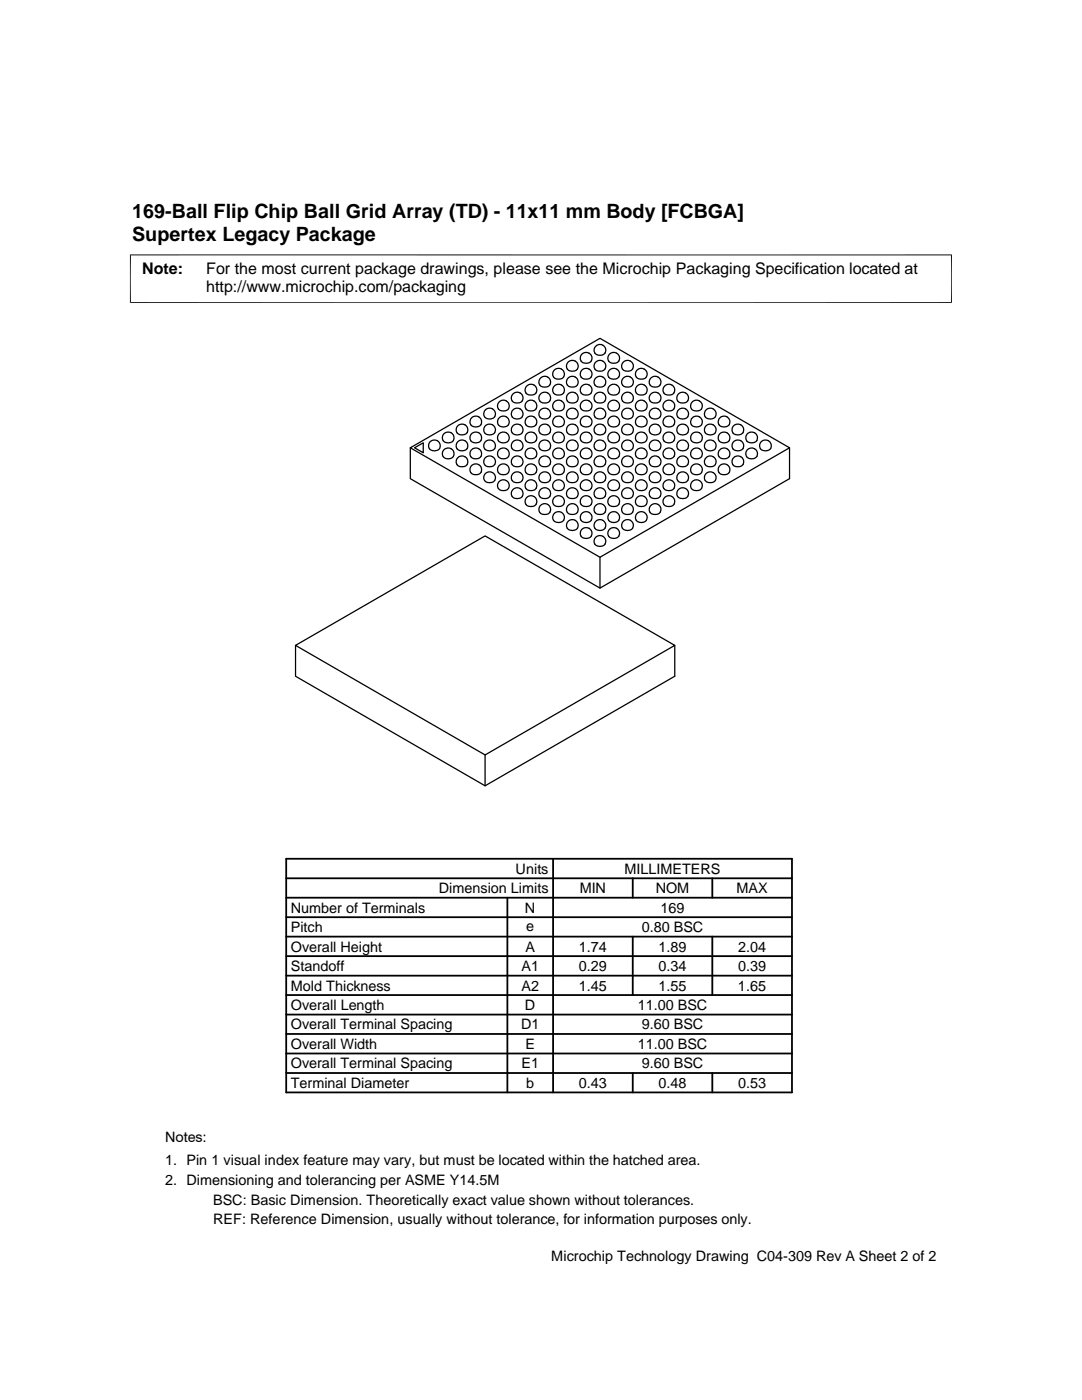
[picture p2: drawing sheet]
<svg xmlns="http://www.w3.org/2000/svg" width="216mm" height="279mm" viewBox="0 0 216 279" stroke-linecap="round" stroke-linejoin="round" font-family="sans-serif">
<g fill="none" stroke="#000" stroke-width=".25">
<path d="M102.4 78.6a1.13 1.13 0 0 1 1.9 .5 1.13 1.13 0 0 1-1.5 1.3l-.6-.3a1.12 1.12 0 0 1 .2-1.5zM105.1 77a1.13 1.13 0 0 1 2 .5 1.13 1.13 0 0 1-1.6 1.3l-.5-.3a1.12 1.12 0 0 1 .1-1.5zM107.9 75.4a1.13 1.13 0 0 1 1.9 .5 1.13 1.13 0 0 1-1.5 1.3 1.03 1.03 0 0 1-.4-1.8zM107.9 78.6a1.13 1.13 0 0 1 1.9 .5 1.13 1.13 0 0 1-1.5 1.3l-.6-.3a1.12 1.12 0 0 1 .2-1.5zM110.6 73.8a1.13 1.13 0 0 1 2 .6 1.13 1.13 0 0 1-1.6 1.2l-.3-.1a1.07 1.07 0 0 1-.1-1.7zM110.6 77a1.13 1.13 0 0 1 2 .5 1.13 1.13 0 0 1-1.6 1.3l-.5-.3a1.12 1.12 0 0 1 .1-1.5zM113.4 72.2a1.13 1.13 0 0 1 1.9 .6 1.13 1.13 0 0 1-1.5 1.2 1.04 1.04 0 0 1-.4-1.8zM113.4 75.4a1.13 1.13 0 0 1 1.9 .5 1.13 1.13 0 0 1-1.5 1.3 1.03 1.03 0 0 1-.4-1.8zM113.4 78.6a1.13 1.13 0 0 1 1.9 .5 1.13 1.13 0 0 1-1.5 1.3l-.6-.3a1.12 1.12 0 0 1 .2-1.5zM116.1 73.8a1.14 1.14 0 0 1 1.5-.1 1.14 1.14 0 0 1 .4 1.5 1.14 1.14 0 0 1-1.5 .4 1.04 1.04 0 0 1-.4-1.8zM116.1 70.7a1.14 1.14 0 0 1 1.5-.2 1.14 1.14 0 0 1 .4 1.5 1.14 1.14 0 0 1-1.5 .5 1.04 1.04 0 0 1-.4-1.8zM116.1 77a1.13 1.13 0 0 1 1.5-.2 1.13 1.13 0 0 1 .4 1.5 1.13 1.13 0 0 1-1.5 .5l-.5-.3a1.12 1.12 0 0 1 .1-1.5z"/>
<path d="M118.9 75.4a1.13 1.13 0 0 1 1.5-.1 1.13 1.13 0 0 1 .3 1.4 1.13 1.13 0 0 1-1.4 .5 1.02 1.02 0 0 1-.8-.7 1.02 1.02 0 0 1 .4-1.1zM118.9 78.6a1.13 1.13 0 0 1 1.5-.2 1.13 1.13 0 0 1 .3 1.5 1.13 1.13 0 0 1-1.4 .5 1.01 1.01 0 0 1-.8-.8 1.01 1.01 0 0 1 .4-1zM118.9 72.3a1.13 1.13 0 0 1 1.9 .5 1.13 1.13 0 0 1-1.5 1.2 1.03 1.03 0 0 1-.8-.7 1.03 1.03 0 0 1 .4-1zM118.9 69.1a1.13 1.13 0 0 1 1.9 .5 1.13 1.13 0 0 1-1.5 1.3l-.3-.2a1.05 1.05 0 0 1-.1-1.6zM121.6 77a1.13 1.13 0 0 1 1.5-.2 1.13 1.13 0 0 1 .4 1.5 1.13 1.13 0 0 1-1.5 .5 1.01 1.01 0 0 1-.7-.8 1.01 1.01 0 0 1 .3-1zM121.6 73.8a1.13 1.13 0 0 1 2 .5 1.13 1.13 0 0 1-1.6 1.3 1.03 1.03 0 0 1-.7-.7 1.03 1.03 0 0 1 .3-1.1zM121.6 70.7a1.13 1.13 0 0 1 2 .5 1.13 1.13 0 0 1-1.6 1.3 1.03 1.03 0 0 1-.7-.8 1.03 1.03 0 0 1 .3-1zM124.4 75.4a1.13 1.13 0 0 1 1.5-.1 1.13 1.13 0 0 1 .3 1.4 1.13 1.13 0 0 1-1.4 .5 1.02 1.02 0 0 1-.8-.7 1.02 1.02 0 0 1 .4-1.1zM124.4 78.6a1.13 1.13 0 0 1 1.5-.2 1.13 1.13 0 0 1 .3 1.5 1.13 1.13 0 0 1-1.4 .5 1.01 1.01 0 0 1-.8-.8 1.01 1.01 0 0 1 .4-1zM124.4 72.3a1.13 1.13 0 0 1 1.9 .5 1.13 1.13 0 0 1-1.5 1.2 1.03 1.03 0 0 1-.8-.7 1.03 1.03 0 0 1 .4-1zM127.1 77a1.13 1.13 0 0 1 1.5-.2 1.13 1.13 0 0 1 .4 1.5 1.13 1.13 0 0 1-1.4 .5 1.01 1.01 0 0 1-.8-.8 1.01 1.01 0 0 1 .3-1zM127.1 73.8a1.13 1.13 0 0 1 2 .5 1.13 1.13 0 0 1-1.5 1.3 1.03 1.03 0 0 1-.8-.7 1.03 1.03 0 0 1 .3-1.1z"/>
<path d="M129.9 75.4a1.13 1.13 0 0 1 1.5-.1 1.13 1.13 0 0 1 .3 1.4 1.13 1.13 0 0 1-1.4 .5l-.6-.3a1.07 1.07 0 0 1 .2-1.5zM129.9 78.6a1.13 1.13 0 0 1 1.5-.2 1.13 1.13 0 0 1 .3 1.5 1.13 1.13 0 0 1-1.4 .5 1.01 1.01 0 0 1-.8-.8 1.01 1.01 0 0 1 .4-1zM132.6 77a1.13 1.13 0 0 1 1.5-.2 1.13 1.13 0 0 1 .4 1.5 1.13 1.13 0 0 1-1.4 .5 1.01 1.01 0 0 1-.8-.8 1.01 1.01 0 0 1 .3-1zM135.4 78.6a1.13 1.13 0 0 1 2 .5 1.13 1.13 0 0 1-1.6 1.3 1.01 1.01 0 0 1-.8-.8 1.01 1.01 0 0 1 .4-1zM81.9 89.4l37.8-21.9 37.8 21.9-37.8 21.8zM82.7 89.4l1.8-1v2zM85.9 88.1a1.15 1.15 0 0 1 1.6 0 1.15 1.15 0 0 1 0 1.6 1.15 1.15 0 0 1-1.6 .1 1.07 1.07 0 0 1 0-1.7zM88.6 86.5a1.15 1.15 0 0 1 1.6 0 1.15 1.15 0 0 1 .1 1.6 1.15 1.15 0 0 1-1.6 .1 1.07 1.07 0 0 1-.1-1.7zM88.6 89.7a1.15 1.15 0 0 1 1.6 0 1.15 1.15 0 0 1 .1 1.6 1.15 1.15 0 0 1-1.6 .1 1.06 1.06 0 0 1-.1-1.7zM91.4 85a1.15 1.15 0 0 1 1.6-.1 1.15 1.15 0 0 1 0 1.6 1.15 1.15 0 0 1-1.6 .1 1.07 1.07 0 0 1 0-1.6zM91.4 91.3a1.13 1.13 0 0 1 1.9 .5 1.13 1.13 0 0 1-1.5 1.3 1.05 1.05 0 0 1-.4-1.8zM91.4 88.1a1.15 1.15 0 0 1 1.6 0 1.15 1.15 0 0 1 0 1.6 1.15 1.15 0 0 1-1.6 .1 1.06 1.06 0 0 1 0-1.7z"/>
<path d="M94.1 83.4a1.15 1.15 0 0 1 1.6-.1 1.15 1.15 0 0 1 .1 1.6 1.15 1.15 0 0 1-1.6 .1 1.07 1.07 0 0 1-.1-1.6zM94.1 92.9a1.13 1.13 0 0 1 2 .5 1.13 1.13 0 0 1-1.6 1.3 1.04 1.04 0 0 1-.4-1.8zM94.1 86.5a1.15 1.15 0 0 1 1.6 0 1.15 1.15 0 0 1 .1 1.6 1.15 1.15 0 0 1-1.6 .1 1.07 1.07 0 0 1-.1-1.7zM94.1 89.7a1.15 1.15 0 0 1 1.6 0 1.15 1.15 0 0 1 .1 1.6 1.15 1.15 0 0 1-1.6 .1 1.06 1.06 0 0 1-.1-1.7zM96.9 81.8a1.13 1.13 0 0 1 1.5-.2 1.13 1.13 0 0 1 .3 1.5 1.13 1.13 0 0 1-1.4 .5l-.4-.2a1.07 1.07 0 0 1 0-1.6zM96.9 94.5a1.13 1.13 0 0 1 1.9 .5 1.13 1.13 0 0 1-1.5 1.3 1.04 1.04 0 0 1-.4-1.8zM96.9 85a1.12 1.12 0 0 1 1.9 .5 1.12 1.12 0 0 1-1.5 1.2l-.4-.1a1.07 1.07 0 0 1 0-1.6zM96.9 91.3a1.13 1.13 0 0 1 1.9 .5 1.13 1.13 0 0 1-1.5 1.3 1.05 1.05 0 0 1-.4-1.8zM96.9 88.1a1.12 1.12 0 0 1 1.9 .6 1.12 1.12 0 0 1-1.5 1.2l-.4-.1a1.06 1.06 0 0 1 0-1.7zM99.6 83.4a1.13 1.13 0 0 1 1.5-.2 1.13 1.13 0 0 1 .3 1.5 1.13 1.13 0 0 1-1.4 .5l-.3-.2a1.07 1.07 0 0 1-.1-1.6zM99.6 92.9a1.13 1.13 0 0 1 2 .5 1.13 1.13 0 0 1-1.6 1.3 1.04 1.04 0 0 1-.4-1.8zM99.6 86.5a1.12 1.12 0 0 1 2 .6 1.12 1.12 0 0 1-1.6 1.2l-.3-.1a1.07 1.07 0 0 1-.1-1.7z"/>
<path d="M99.6 89.7a1.13 1.13 0 0 1 2 .6 1.13 1.13 0 0 1-1.6 1.2l-.3-.1a1.06 1.06 0 0 1-.1-1.7zM99.6 96.1a1.13 1.13 0 0 1 2 .5 1.13 1.13 0 0 1-1.6 1.3 1.03 1.03 0 0 1-.4-1.8zM99.6 80.2a1.13 1.13 0 0 1 2 .5 1.13 1.13 0 0 1-1.6 1.3l-.5-.4a1.12 1.12 0 0 1 .1-1.4zM102.4 81.8a1.13 1.13 0 0 1 1.5-.2 1.13 1.13 0 0 1 .3 1.5 1.13 1.13 0 0 1-1.4 .5l-.4-.2a1.07 1.07 0 0 1 0-1.6zM102.4 94.5a1.13 1.13 0 0 1 1.9 .5 1.13 1.13 0 0 1-1.5 1.3 1.04 1.04 0 0 1-.4-1.8zM102.4 85a1.12 1.12 0 0 1 1.9 .5 1.12 1.12 0 0 1-1.5 1.2l-.4-.1a1.07 1.07 0 0 1 0-1.6zM102.4 91.3a1.13 1.13 0 0 1 1.9 .5 1.13 1.13 0 0 1-1.5 1.3 1.05 1.05 0 0 1-.4-1.8zM102.4 97.7a1.13 1.13 0 0 1 1.9 .5 1.13 1.13 0 0 1-1.5 1.3l-.6-.4a1.12 1.12 0 0 1 .2-1.4zM102.4 88.1a1.12 1.12 0 0 1 1.9 .6 1.12 1.12 0 0 1-1.5 1.2l-.4-.1a1.06 1.06 0 0 1 0-1.7zM105.1 83.4a1.13 1.13 0 0 1 1.5-.2 1.13 1.13 0 0 1 .3 1.5 1.13 1.13 0 0 1-1.4 .5l-.3-.2a1.07 1.07 0 0 1-.1-1.6zM105.1 92.9a1.13 1.13 0 0 1 2 .5 1.13 1.13 0 0 1-1.6 1.3 1.04 1.04 0 0 1-.4-1.8zM105.1 86.5a1.12 1.12 0 0 1 2 .6 1.12 1.12 0 0 1-1.6 1.2l-.3-.1a1.07 1.07 0 0 1-.1-1.7z"/>
<path d="M105.1 89.7a1.13 1.13 0 0 1 2 .6 1.13 1.13 0 0 1-1.6 1.2l-.3-.1a1.06 1.06 0 0 1-.1-1.7zM105.1 96.1a1.13 1.13 0 0 1 2 .5 1.13 1.13 0 0 1-1.6 1.3 1.03 1.03 0 0 1-.4-1.8zM105.1 80.2a1.13 1.13 0 0 1 2 .5 1.13 1.13 0 0 1-1.6 1.3l-.5-.4a1.12 1.12 0 0 1 .1-1.4zM105.1 99.3a1.13 1.13 0 0 1 2 .5 1.13 1.13 0 0 1-1.6 1.2l-.5-.3a1.12 1.12 0 0 1 .1-1.4zM107.9 81.8a1.13 1.13 0 0 1 1.5-.2 1.13 1.13 0 0 1 .3 1.5 1.13 1.13 0 0 1-1.4 .5l-.3-.2a1.07 1.07 0 0 1-.1-1.6zM107.9 94.5a1.13 1.13 0 0 1 1.9 .5 1.13 1.13 0 0 1-1.5 1.3 1.04 1.04 0 0 1-.4-1.8zM107.9 85a1.12 1.12 0 0 1 1.9 .5 1.12 1.12 0 0 1-1.5 1.2l-.3-.1a1.07 1.07 0 0 1-.1-1.6zM107.9 91.3a1.13 1.13 0 0 1 1.9 .5 1.13 1.13 0 0 1-1.5 1.3 1.05 1.05 0 0 1-.4-1.8zM107.9 97.7a1.13 1.13 0 0 1 1.9 .5 1.13 1.13 0 0 1-1.5 1.3l-.6-.4a1.12 1.12 0 0 1 .2-1.4zM107.9 88.1a1.12 1.12 0 0 1 1.9 .6 1.12 1.12 0 0 1-1.5 1.2l-.3-.1a1.06 1.06 0 0 1-.1-1.7zM110.6 83.4a1.13 1.13 0 0 1 1.5-.2 1.13 1.13 0 0 1 .4 1.5 1.13 1.13 0 0 1-1.5 .5l-.3-.2a1.07 1.07 0 0 1-.1-1.6zM110.6 92.9a1.13 1.13 0 0 1 2 .5 1.13 1.13 0 0 1-1.6 1.3l-.3-.1a1.07 1.07 0 0 1-.1-1.7z"/>
<path d="M110.6 86.5a1.12 1.12 0 0 1 2 .6 1.12 1.12 0 0 1-1.6 1.2l-.3-.1a1.07 1.07 0 0 1-.1-1.7zM110.6 89.7a1.13 1.13 0 0 1 2 .6 1.13 1.13 0 0 1-1.6 1.2l-.3-.1a1.06 1.06 0 0 1-.1-1.7zM110.6 96.1a1.13 1.13 0 0 1 2 .5 1.13 1.13 0 0 1-1.6 1.3l-.5-.4a1.07 1.07 0 0 1 .1-1.4zM110.6 80.2a1.13 1.13 0 0 1 2 .5 1.13 1.13 0 0 1-1.6 1.3l-.5-.4a1.12 1.12 0 0 1 .1-1.4zM110.6 99.3a1.13 1.13 0 0 1 2 .5 1.13 1.13 0 0 1-1.6 1.2l-.5-.3a1.12 1.12 0 0 1 .1-1.4zM113.4 81.8a1.13 1.13 0 0 1 1.5-.2 1.13 1.13 0 0 1 .3 1.5 1.13 1.13 0 0 1-1.4 .5l-.3-.2a1.07 1.07 0 0 1-.1-1.6zM113.4 94.5a1.13 1.13 0 0 1 1.9 .5 1.13 1.13 0 0 1-1.5 1.3 1.04 1.04 0 0 1-.4-1.8zM113.4 85a1.12 1.12 0 0 1 1.9 .5 1.12 1.12 0 0 1-1.5 1.2l-.3-.1a1.07 1.07 0 0 1-.1-1.6zM113.4 91.3a1.13 1.13 0 0 1 1.9 .5 1.13 1.13 0 0 1-1.5 1.3 1.05 1.05 0 0 1-.4-1.8zM113.4 97.7a1.13 1.13 0 0 1 1.9 .5 1.13 1.13 0 0 1-1.5 1.3l-.6-.4a1.12 1.12 0 0 1 .2-1.4zM113.4 88.1a1.12 1.12 0 0 1 1.9 .6 1.12 1.12 0 0 1-1.5 1.2l-.3-.1a1.06 1.06 0 0 1-.1-1.7zM116.1 83.4a1.14 1.14 0 0 1 1.5-.2 1.14 1.14 0 0 1 .4 1.5 1.14 1.14 0 0 1-1.5 .5l-.3-.2a1.07 1.07 0 0 1-.1-1.6z"/>
<path d="M116.1 92.9a1.14 1.14 0 0 1 1.5-.2 1.14 1.14 0 0 1 .4 1.5 1.14 1.14 0 0 1-1.5 .5 1.04 1.04 0 0 1-.4-1.8zM116.1 86.5a1.13 1.13 0 0 1 1.5-.1 1.13 1.13 0 0 1 .4 1.5 1.13 1.13 0 0 1-1.5 .4l-.3-.1a1.07 1.07 0 0 1-.1-1.7zM116.1 89.7a1.14 1.14 0 0 1 2 .5 1.14 1.14 0 0 1-1.6 1.3l-.3-.1a1.06 1.06 0 0 1-.1-1.7zM116.1 96.1a1.13 1.13 0 0 1 1.5-.2 1.13 1.13 0 0 1 .4 1.5 1.13 1.13 0 0 1-1.5 .5 1.03 1.03 0 0 1-.4-1.8zM116.1 99.3a1.13 1.13 0 0 1 1.5-.2 1.13 1.13 0 0 1 .4 1.5 1.13 1.13 0 0 1-1.5 .4l-.5-.3a1.12 1.12 0 0 1 .1-1.4zM116.1 80.2a1.13 1.13 0 0 1 1.5-.2 1.13 1.13 0 0 1 .4 1.5 1.13 1.13 0 0 1-1.5 .5l-.5-.4a1.12 1.12 0 0 1 .1-1.4zM118.9 81.8a1.13 1.13 0 0 1 1.5-.2 1.13 1.13 0 0 1 .3 1.5 1.13 1.13 0 0 1-1.4 .5 1.01 1.01 0 0 1-.8-.8 1.01 1.01 0 0 1 .4-1zM118.9 88.1a1.13 1.13 0 0 1 1.5-.1 1.13 1.13 0 0 1 .3 1.4 1.13 1.13 0 0 1-1.4 .5 .99 .99 0 0 1-.8-.7 .99 .99 0 0 1 .4-1.1zM118.9 85a1.13 1.13 0 0 1 1.5-.2 1.13 1.13 0 0 1 .3 1.4 1.13 1.13 0 0 1-1.4 .5 1.01 1.01 0 0 1-.8-.7 1.01 1.01 0 0 1 .4-1zM118.9 97.7a1.13 1.13 0 0 1 1.5-.2 1.13 1.13 0 0 1 .3 1.5 1.13 1.13 0 0 1-1.4 .5 1.01 1.01 0 0 1-.8-.8 1.01 1.01 0 0 1 .4-1zM118.9 94.5a1.13 1.13 0 0 1 1.9 .5 1.13 1.13 0 0 1-1.5 1.3 1.03 1.03 0 0 1-.8-.8 1.03 1.03 0 0 1 .4-1zM118.9 91.3a1.13 1.13 0 0 1 1.9 .5 1.13 1.13 0 0 1-1.5 1.3 1.03 1.03 0 0 1-.4-1.8z"/>
<path d="M121.6 83.4a1.13 1.13 0 0 1 1.5-.2 1.13 1.13 0 0 1 .4 1.5 1.13 1.13 0 0 1-1.5 .5 1.01 1.01 0 0 1-.7-.8 1.01 1.01 0 0 1 .3-1zM121.6 86.6a1.13 1.13 0 0 1 1.5-.2 1.13 1.13 0 0 1 .4 1.4 1.13 1.13 0 0 1-1.5 .5 1 1 0 0 1-.7-.7 1 1 0 0 1 .3-1zM121.6 96.1a1.13 1.13 0 0 1 1.5-.2 1.13 1.13 0 0 1 .4 1.5 1.13 1.13 0 0 1-1.5 .5 1.02 1.02 0 0 1-.7-.8 1.02 1.02 0 0 1 .3-1zM121.6 99.3a1.13 1.13 0 0 1 1.5-.2 1.13 1.13 0 0 1 .4 1.5 1.13 1.13 0 0 1-1.5 .4 1.01 1.01 0 0 1-.7-.7 1.01 1.01 0 0 1 .3-1zM121.6 80.2a1.13 1.13 0 0 1 1.5-.2 1.13 1.13 0 0 1 .4 1.5 1.13 1.13 0 0 1-1.5 .5 1.01 1.01 0 0 1-.7-.8 1.01 1.01 0 0 1 .3-1zM121.6 92.9a1.13 1.13 0 0 1 2 .5 1.13 1.13 0 0 1-1.6 1.3 1.03 1.03 0 0 1-.7-.8 1.03 1.03 0 0 1 .3-1zM121.6 89.7a1.13 1.13 0 0 1 2 .5 1.13 1.13 0 0 1-1.6 1.3l-.3-.1a1.05 1.05 0 0 1-.1-1.7zM124.4 81.8a1.13 1.13 0 0 1 1.5-.2 1.13 1.13 0 0 1 .3 1.5 1.13 1.13 0 0 1-1.4 .5 1.01 1.01 0 0 1-.8-.8 1.01 1.01 0 0 1 .4-1zM124.4 88.1a1.13 1.13 0 0 1 1.5-.1 1.13 1.13 0 0 1 .3 1.4 1.13 1.13 0 0 1-1.4 .5 .99 .99 0 0 1-.8-.7 .99 .99 0 0 1 .4-1.1zM124.4 85a1.13 1.13 0 0 1 1.5-.2 1.13 1.13 0 0 1 .3 1.4 1.13 1.13 0 0 1-1.4 .5 1.01 1.01 0 0 1-.8-.7 1.01 1.01 0 0 1 .4-1zM124.4 97.7a1.13 1.13 0 0 1 1.5-.2 1.13 1.13 0 0 1 .3 1.5 1.13 1.13 0 0 1-1.4 .5 1.01 1.01 0 0 1-.8-.8 1.01 1.01 0 0 1 .4-1zM124.4 94.5a1.13 1.13 0 0 1 1.9 .5 1.13 1.13 0 0 1-1.5 1.3 1.03 1.03 0 0 1-.8-.8 1.03 1.03 0 0 1 .4-1z"/>
<path d="M124.4 91.3a1.13 1.13 0 0 1 1.9 .5 1.13 1.13 0 0 1-1.5 1.3 1.03 1.03 0 0 1-.4-1.8zM127.1 83.4a1.13 1.13 0 0 1 1.5-.2 1.13 1.13 0 0 1 .4 1.5 1.13 1.13 0 0 1-1.4 .5 1.01 1.01 0 0 1-.8-.8 1.01 1.01 0 0 1 .3-1zM127.1 86.6a1.13 1.13 0 0 1 1.5-.2 1.13 1.13 0 0 1 .4 1.4 1.13 1.13 0 0 1-1.4 .5 1 1 0 0 1-.8-.7 1 1 0 0 1 .3-1zM127.1 96.1a1.13 1.13 0 0 1 1.5-.2 1.13 1.13 0 0 1 .4 1.5 1.13 1.13 0 0 1-1.4 .5 1.02 1.02 0 0 1-.8-.8 1.02 1.02 0 0 1 .3-1zM127.1 99.3a1.13 1.13 0 0 1 1.5-.2 1.13 1.13 0 0 1 .4 1.5 1.13 1.13 0 0 1-1.4 .4 1.01 1.01 0 0 1-.8-.7 1.01 1.01 0 0 1 .3-1zM127.1 80.2a1.13 1.13 0 0 1 1.5-.2 1.13 1.13 0 0 1 .4 1.5 1.13 1.13 0 0 1-1.4 .5 1.01 1.01 0 0 1-.8-.8 1.01 1.01 0 0 1 .3-1zM127.1 92.9a1.13 1.13 0 0 1 2 .5 1.13 1.13 0 0 1-1.5 1.3 1.03 1.03 0 0 1-.8-.8 1.03 1.03 0 0 1 .3-1zM127.2 89.7a1.13 1.13 0 0 1 1.9 .5 1.13 1.13 0 0 1-1.5 1.3l-.4-.1a1.05 1.05 0 0 1 0-1.7zM129.9 81.8a1.13 1.13 0 0 1 1.5-.2 1.13 1.13 0 0 1 .3 1.5 1.13 1.13 0 0 1-1.4 .5 1.01 1.01 0 0 1-.8-.8 1.01 1.01 0 0 1 .4-1zM129.9 88.1a1.13 1.13 0 0 1 1.5-.1 1.13 1.13 0 0 1 .3 1.4 1.13 1.13 0 0 1-1.4 .5 .99 .99 0 0 1-.8-.7 .99 .99 0 0 1 .4-1.1zM129.9 85a1.13 1.13 0 0 1 1.5-.2 1.13 1.13 0 0 1 .3 1.4 1.13 1.13 0 0 1-1.4 .5 1.01 1.01 0 0 1-.8-.7 1.01 1.01 0 0 1 .4-1zM129.9 97.7a1.13 1.13 0 0 1 1.5-.2 1.13 1.13 0 0 1 .3 1.5 1.13 1.13 0 0 1-1.4 .5 1.01 1.01 0 0 1-.8-.8 1.01 1.01 0 0 1 .4-1z"/>
<path d="M129.9 94.5a1.13 1.13 0 0 1 1.9 .5 1.13 1.13 0 0 1-1.5 1.3l-.6-.4a1.07 1.07 0 0 1 .2-1.4zM129.9 91.3a1.13 1.13 0 0 1 1.9 .5 1.13 1.13 0 0 1-1.5 1.3l-.3-.1a1.08 1.08 0 0 1-.1-1.7zM132.6 83.4a1.13 1.13 0 0 1 1.5-.2 1.13 1.13 0 0 1 .4 1.5 1.13 1.13 0 0 1-1.4 .5 1.01 1.01 0 0 1-.8-.8 1.01 1.01 0 0 1 .3-1zM132.6 86.6a1.13 1.13 0 0 1 1.5-.2 1.13 1.13 0 0 1 .4 1.4 1.13 1.13 0 0 1-1.4 .5 1 1 0 0 1-.8-.7 1 1 0 0 1 .3-1zM132.6 96.1a1.13 1.13 0 0 1 1.5-.2 1.13 1.13 0 0 1 .4 1.5 1.13 1.13 0 0 1-1.4 .5 1.02 1.02 0 0 1-.8-.8 1.02 1.02 0 0 1 .3-1zM132.6 99.3a1.13 1.13 0 0 1 1.5-.2 1.13 1.13 0 0 1 .4 1.5 1.13 1.13 0 0 1-1.4 .4 1.01 1.01 0 0 1-.8-.7 1.01 1.01 0 0 1 .3-1zM132.6 80.2a1.13 1.13 0 0 1 1.5-.2 1.13 1.13 0 0 1 .4 1.5 1.13 1.13 0 0 1-1.4 .5 1.01 1.01 0 0 1-.8-.8 1.01 1.01 0 0 1 .3-1zM132.6 92.9a1.13 1.13 0 0 1 2 .5 1.13 1.13 0 0 1-1.5 1.3 1.03 1.03 0 0 1-.8-.8 1.03 1.03 0 0 1 .3-1zM132.7 89.7a1.13 1.13 0 0 1 1.9 .5 1.13 1.13 0 0 1-1.5 1.3l-.4-.1a1.05 1.05 0 0 1 0-1.7zM135.4 81.8a1.13 1.13 0 0 1 1.9 .5 1.13 1.13 0 0 1-1.5 1.3 1.01 1.01 0 0 1-.8-.8 1.01 1.01 0 0 1 .4-1zM135.4 94.5a1.13 1.13 0 0 1 2 .5 1.13 1.13 0 0 1-1.6 1.3 1.03 1.03 0 0 1-.7-.8 1.03 1.03 0 0 1 .3-1zM135.4 85a1.13 1.13 0 0 1 1.9 .5 1.13 1.13 0 0 1-1.5 1.2 1.01 1.01 0 0 1-.8-.7 1.01 1.01 0 0 1 .4-1z"/>
<path d="M135.4 88.1a1.13 1.13 0 0 1 1.9 .5 1.13 1.13 0 0 1-1.5 1.3 1 1 0 0 1-.8-.7 1 1 0 0 1 .4-1.1zM135.4 91.3a1.13 1.13 0 0 1 2 .5 1.13 1.13 0 0 1-1.6 1.3 1.04 1.04 0 0 1-.4-1.8zM135.4 97.7a1.13 1.13 0 0 1 2 .5 1.13 1.13 0 0 1-1.6 1.3 1.01 1.01 0 0 1-.8-.8 1.01 1.01 0 0 1 .4-1zM138.1 83.4a1.13 1.13 0 0 1 2 .5 1.13 1.13 0 0 1-1.5 1.3 1.01 1.01 0 0 1-.8-.8 1.01 1.01 0 0 1 .3-1zM138.2 92.9a1.13 1.13 0 0 1 1.9 .5 1.13 1.13 0 0 1-1.5 1.3 1.03 1.03 0 0 1-.8-.8 1.03 1.03 0 0 1 .4-1zM138.2 86.5a1.13 1.13 0 0 1 1.9 .5 1.13 1.13 0 0 1-1.5 1.3 1 1 0 0 1-.8-.7 1 1 0 0 1 .4-1.1zM138.2 96.1a1.13 1.13 0 0 1 1.9 .5 1.13 1.13 0 0 1-1.5 1.3 1.03 1.03 0 0 1-.8-.8 1.03 1.03 0 0 1 .4-1zM138.2 89.7a1.13 1.13 0 0 1 1.9 .5 1.13 1.13 0 0 1-1.5 1.3l-.4-.1a1.05 1.05 0 0 1 0-1.7zM138.2 80.2a1.13 1.13 0 0 1 1.9 .5 1.13 1.13 0 0 1-1.5 1.3 1.01 1.01 0 0 1-.8-.8 1.01 1.01 0 0 1 .4-1zM140.9 81.8a1.13 1.13 0 0 1 2 .5 1.13 1.13 0 0 1-1.6 1.3 1.01 1.01 0 0 1-.8-.8 1.01 1.01 0 0 1 .4-1zM140.9 94.5a1.13 1.13 0 0 1 2 .5 1.13 1.13 0 0 1-1.6 1.3 1.03 1.03 0 0 1-.7-.8 1.03 1.03 0 0 1 .3-1zM140.9 85a1.13 1.13 0 0 1 2 .5 1.13 1.13 0 0 1-1.6 1.2 1.01 1.01 0 0 1-.8-.7 1.01 1.01 0 0 1 .4-1z"/>
<path d="M140.9 88.1a1.13 1.13 0 0 1 2 .5 1.13 1.13 0 0 1-1.6 1.3 1 1 0 0 1-.8-.7 1 1 0 0 1 .4-1.1zM140.9 91.3a1.13 1.13 0 0 1 2 .5 1.13 1.13 0 0 1-1.6 1.3 1.04 1.04 0 0 1-.4-1.8zM143.7 83.4a1.13 1.13 0 0 1 1.9 .5 1.13 1.13 0 0 1-1.5 1.3 1.01 1.01 0 0 1-.8-.8 1.01 1.01 0 0 1 .4-1zM143.7 92.9a1.13 1.13 0 0 1 1.9 .5 1.13 1.13 0 0 1-1.5 1.3 1.03 1.03 0 0 1-.8-.8 1.03 1.03 0 0 1 .4-1zM143.7 86.5a1.13 1.13 0 0 1 1.9 .5 1.13 1.13 0 0 1-1.5 1.3 1 1 0 0 1-.8-.7 1 1 0 0 1 .4-1.1zM143.7 89.7a1.13 1.13 0 0 1 1.9 .5 1.13 1.13 0 0 1-1.5 1.3l-.4-.1a1.05 1.05 0 0 1 0-1.7zM146.4 88.1a1.13 1.13 0 0 1 1.5-.1 1.13 1.13 0 0 1 .3 1.4 1.13 1.13 0 0 1-1.4 .5 1 1 0 0 1-.8-.7 1 1 0 0 1 .4-1.1zM146.4 85a1.13 1.13 0 0 1 2 .4 1.13 1.13 0 0 1-1.6 1.3 1.01 1.01 0 0 1-.8-.7 1.01 1.01 0 0 1 .4-1zM146.4 91.3a1.13 1.13 0 0 1 2 .5 1.13 1.13 0 0 1-1.6 1.3 1.05 1.05 0 0 1-.4-1.8zM149.2 86.5a1.13 1.13 0 0 1 1.9 .5 1.13 1.13 0 0 1-1.5 1.3 1 1 0 0 1-.8-.7 1 1 0 0 1 .4-1.1zM149.2 89.7a1.13 1.13 0 0 1 1.9 .5 1.13 1.13 0 0 1-1.5 1.3 1.02 1.02 0 0 1-.8-.7 1.02 1.02 0 0 1 .4-1.1zM151.9 88.1a1.13 1.13 0 0 1 1.5-.1 1.13 1.13 0 0 1 .3 1.4 1.13 1.13 0 0 1-1.4 .5 1 1 0 0 1-.8-.7 1 1 0 0 1 .4-1.1z"/>
<path d="M157.5 89.4v6.1l-37.8 21.9-37.8-21.9v-6.1M107.9 100.8a1.13 1.13 0 0 1 1.9 .6 1.13 1.13 0 0 1-1.5 1.2l-.6-.3a1.12 1.12 0 0 1 .2-1.5zM110.6 102.4a1.13 1.13 0 0 1 1.5-.1 1.13 1.13 0 0 1 .3 1.4 1.13 1.13 0 0 1-1.4 .5l-.3-.1a1.07 1.07 0 0 1-.1-1.7zM113.4 104a1.13 1.13 0 0 1 1.5-.1 1.13 1.13 0 0 1 .3 1.4 1.13 1.13 0 0 1-1.4 .5l-.3-.1a1.07 1.07 0 0 1-.1-1.7zM113.4 100.8a1.13 1.13 0 0 1 1.9 .6 1.13 1.13 0 0 1-1.5 1.2l-.6-.3a1.12 1.12 0 0 1 .2-1.5zM116.1 102.4a1.14 1.14 0 0 1 1.5-.1 1.14 1.14 0 0 1 .4 1.4 1.14 1.14 0 0 1-1.5 .5l-.3-.1a1.07 1.07 0 0 1-.1-1.7zM116.1 105.6a1.13 1.13 0 0 1 1.5-.2 1.13 1.13 0 0 1 .4 1.5 1.13 1.13 0 0 1-1.5 .5l-.3-.1a1.07 1.07 0 0 1-.1-1.7zM118.9 104a1.13 1.13 0 0 1 1.5-.2 1.13 1.13 0 0 1 .3 1.5 1.13 1.13 0 0 1-1.4 .5 1.01 1.01 0 0 1-.8-.7 1.01 1.01 0 0 1 .4-1.1zM118.9 107.2a1.13 1.13 0 0 1 1.5-.2 1.13 1.13 0 0 1 .3 1.5 1.13 1.13 0 0 1-1.4 .5 1.01 1.01 0 0 1-.8-.8 1.01 1.01 0 0 1 .4-1zM118.9 100.9a1.13 1.13 0 0 1 1.5-.2 1.13 1.13 0 0 1 .3 1.4 1.13 1.13 0 0 1-1.4 .5 1.01 1.01 0 0 1-.8-.7 1.01 1.01 0 0 1 .4-1zM119.7 111.2v6.2M121.6 102.5a1.13 1.13 0 0 1 1.5-.2 1.13 1.13 0 0 1 .4 1.4 1.13 1.13 0 0 1-1.5 .5 1.01 1.01 0 0 1-.7-.7 1.01 1.01 0 0 1 .3-1z"/>
<path d="M121.6 105.6a1.13 1.13 0 0 1 1.5-.2 1.13 1.13 0 0 1 .4 1.5 1.13 1.13 0 0 1-1.5 .5 1.01 1.01 0 0 1-.7-.8 1.01 1.01 0 0 1 .3-1zM124.4 104a1.13 1.13 0 0 1 1.5-.2 1.13 1.13 0 0 1 .3 1.5 1.13 1.13 0 0 1-1.4 .5 1.01 1.01 0 0 1-.8-.7 1.01 1.01 0 0 1 .4-1.1zM124.4 100.9a1.13 1.13 0 0 1 1.5-.2 1.13 1.13 0 0 1 .3 1.4 1.13 1.13 0 0 1-1.4 .5 1.01 1.01 0 0 1-.8-.7 1.01 1.01 0 0 1 .4-1zM127.1 102.5a1.13 1.13 0 0 1 1.5-.2 1.13 1.13 0 0 1 .4 1.4 1.13 1.13 0 0 1-1.4 .5 1.01 1.01 0 0 1-.8-.7 1.01 1.01 0 0 1 .3-1zM129.9 100.9a1.13 1.13 0 0 1 1.5-.2 1.13 1.13 0 0 1 .3 1.4 1.13 1.13 0 0 1-1.4 .5 1.01 1.01 0 0 1-.8-.7 1.01 1.01 0 0 1 .4-1zM59 128.8l37.8-21.8 37.8 21.8-37.8 21.9zM134.6 128.8v6.2l-37.8 21.8-37.8-21.8v-6.2M96.8 150.7v6.1"/>
</g>
<path d="M26 50.8v9.7M189.9 50.8v9.7M189.9 50.9h-164M25.9 60.4h164" fill="none" stroke="#000" stroke-width=".2"/>
<g fill="none" stroke="#000" stroke-width=".36">
<path d="M57.1 179.2h100.9M57.1 175.3h100.9M57.1 171.4h100.9v46.6h-100.9zM101.2 179.2v38.8M110.4 171.4v46.6M126.3 175.3v3.9M142.1 175.3v3.9M57.1 190.8h100.9M57.1 186.9h100.9M57.1 183h100.9M57.1 194.7h100.9M57.1 198.6h100.9"/>
<path d="M126.3 186.9v11.7M142.1 186.9v11.7M57.1 206.4h100.9M57.1 202.5h100.9M57.1 214.1h100.9M57.1 210.2h100.9M126.3 214.1v3.9M142.1 214.1v3.9"/>
</g>
<g font-size="3.9">
<text x="26.4" y="43.5">169-Ball Flip Chip Ball Grid Array (TD) - 11x11 mm Body [FCBGA]</text>
<text x="26.4" y="48">Supertex Legacy Package</text>
</g>
<g font-size="3.2">
<text x="28.4" y="54.6">Note:</text>
<text x="41.1" y="58.3">http://www.microchip.com/packaging</text>
<text x="41.1" y="54.6">For the most current package drawings, please see the Microchip Packaging Specification located at</text>
</g>
<g font-size="2.9">
<text x="87.6" y="178.2">Dimension Limits</text>
<text x="102.9" y="174.4">Units</text>
<text x="115.7" y="178.2">MIN</text>
<text x="124.6" y="174.4">MILLIMETERS</text>
<text x="130.8" y="178.2">NOM</text>
<text x="147" y="178.2">MAX</text>
<text x="58" y="182.1">Number of Terminals</text>
<text x="104.8" y="182.1">N</text>
<text x="105" y="185.7">e</text>
<text x="131.8" y="182.1">169</text>
<text x="58" y="189.9">Overall Height</text>
<text x="58" y="186">Pitch</text>
<text x="104.8" y="189.9">A</text>
<text x="115.5" y="189.9">1.74</text>
<text x="128" y="186">0.80 BSC</text>
<text x="131.4" y="189.9">1.89</text>
<text x="147.3" y="189.9">2.04</text>
<text x="58" y="193.8">Standoff</text>
<text x="58" y="197.7">Mold Thickness</text>
<text x="104" y="197.7">A2</text>
<text x="104.1" y="193.8">A1</text>
<text x="115.5" y="197.7">1.45</text>
<text x="115.5" y="193.8">0.29</text>
<text x="131.4" y="197.7">1.55</text>
<text x="131.4" y="193.8">0.34</text>
<text x="147.3" y="197.7">1.65</text>
<text x="147.3" y="193.8">0.39</text>
<text x="58" y="201.6">Overall Length</text>
<text x="104.8" y="201.6">D</text>
<text x="127.3" y="201.6">11.00 BSC</text>
<text x="58" y="205.4">Overall Terminal Spacing</text>
<text x="58" y="209.3">Overall Width</text>
<text x="104" y="205.4">D1</text>
<text x="104.8" y="209.3">E</text>
<text x="127.3" y="209.3">11.00 BSC</text>
<text x="128" y="205.4">9.60 BSC</text>
<text x="58" y="213.2">Overall Terminal Spacing</text>
<text x="104" y="213.2">E1</text>
<text x="128" y="213.2">9.60 BSC</text>
<text x="58" y="217.1">Terminal Diameter</text>
<text x="105" y="217.1">b</text>
<text x="115.5" y="217.1">0.43</text>
<text x="131.4" y="217.1">0.48</text>
<text x="147.3" y="217.1">0.53</text>
<text x="32.9" y="228">Notes:</text>
<text x="32.9" y="232.6">1. Pin 1 visual index feature may vary, but must be located within the hatched area.</text>
<text x="32.9" y="236.5">2. Dimensioning and tolerancing per ASME Y14.5M</text>
<text x="42.5" y="244.3">REF: Reference Dimension, usually without tolerance, for information purposes only.</text>
<text x="42.5" y="240.6">BSC: Basic Dimension. Theoretically exact value shown without tolerances.</text>
<text x="110" y="251.7">Microchip Technology Drawing C04-309 Rev A Sheet 2 of 2</text>
</g>
</svg>
